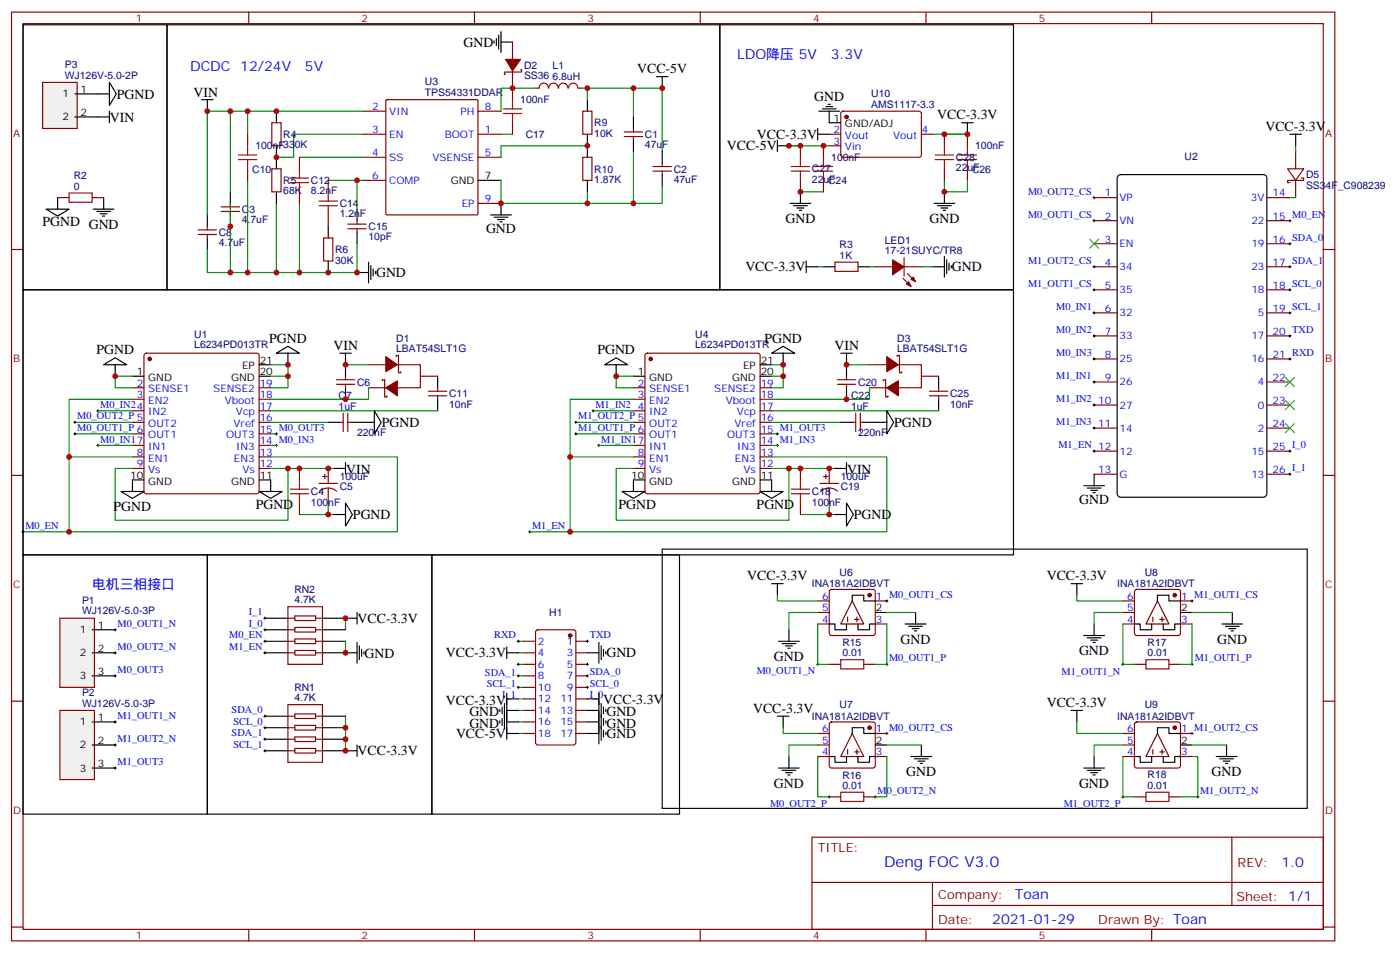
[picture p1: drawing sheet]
<svg xmlns="http://www.w3.org/2000/svg" width="429mm" height="292mm" viewBox="0 0 429 292" stroke-linecap="round" stroke-linejoin="round" font-family="sans-serif">
<g fill="none" stroke="#a10000" stroke-width=".35">
<path d="M21.2 59.1h7v2.8h-7zM242.4 51h5.6M242.4 52.4h5.6M245.2 48.2v2.8M245.2 52.4v2.8M249.4 51h5.7M249.4 52.4h5.7M252.2 48.2v2.8M252.2 52.4v2.8M286.5 47.4h5.6M286.5 48.9h5.6M289.3 44.6v2.8"/>
<path d="M289.3 48.9v2.8M293.5 47.4h5.7M293.5 48.9h5.7M296.3 44.6v2.8M296.3 48.9v2.8M351 202h7.1v2.8h-7.1zM257.5 242.5h7.1v2.9h-7.1zM351 242.5h7.1v2.9h-7.1z"/>
</g>
<g fill="none" stroke="#870000" stroke-width=".35">
<path d="M3.5 3.7h405.4v284.3h-405.4zM7.1 7.2h398.2v277.3h-398.2zM76.2 3.7v3.5M145.3 3.7v3.5M214.5 3.7v3.5M283.6 3.7v3.5M352.8 3.7v3.5M257.8 34.2l.4-.2 23.6 .1 .4 .6v13l-.7 .5-23.5-.1-.5-.7v-12.7zM245.2 44.6v3.6M245.2 55.2v3.5M252.2 44.6v3.6M252.2 55.2v3.5"/>
<path d="M254 41.1h3.5M254 44.6h3.5M282.2 41.1h3.6M289.3 41.1v3.5M289.3 51.7v3.5M296.3 41.1v3.5M296.3 51.7v3.5M394.4 51.7h4.9l-2.4 3.5zM396.9 46.4v5.3M396.9 55.2v5.3M398.6 54.5h.7v.7h-4.9v.7h.7M3.5 76.4h3.6"/>
<path d="M17.6 60.5h3.6M28.2 60.5h3.5M335.1 60.5h7.1M335.1 67.6h7.1M335.1 74.6h7.1M388.1 60.5h7M388.1 67.6h7M388.1 74.6h7M405.3 76.4h3.6M255.8 80.3h7v2.8h-7zM335.1 81.7h7.1M335.1 88.7h7.1"/>
<path d="M335.1 95.8h7.1M388.1 81.7h7M388.1 88.7h7M388.1 95.8h7M335.1 102.8h7.1M335.1 109.9h7.1M335.1 116.9h7.1M388.1 102.8h7M388.1 109.9h7M388.1 116.9h7M335.1 124h7.1M335.1 131.1h7.1"/>
<path d="M335.1 138.1h7.1M388.1 124h7M388.1 131.1h7M388.1 138.1h7M3.5 145.5h3.6M335.1 145.2h7.1M388.1 145.2h7M405.3 145.5h3.6M88.2 185.7h10.6v17.7h-10.6zM88.2 199.8h2.1M88.2 189.3h2.1M88.2 196.3h2.1"/>
<path d="M88.2 192.8h2.1M90.3 188.6h6.4v1.4h-6.4zM90.3 192.1h6.4v1.4h-6.4zM90.3 195.6h6.4v1.4h-6.4zM90.3 199.1h6.4v1.5h-6.4zM96.7 199.8h2.1M96.7 189.3h2.1M96.7 196.3h2.1M96.7 192.8h2.1M160.5 199.8h3.5M160.5 196.3h3.5M164.3 193l.4-.2h11l.6 .4 .1 34.2-.5 .6-11.2 .1-.6-.5-.1-34.1z"/>
<path d="M176.4 199.8h3.5M176.4 196.3h3.5M3.5 214.7h3.6M88.2 215.7h10.6v17.7h-10.6zM88.2 219.3h2.1M90.3 218.5h6.4v1.5h-6.4zM96.7 219.3h2.1M160.5 203.4h3.5M160.5 206.9h3.5M160.5 210.4h3.5M160.5 214h3.5M160.5 217.5h3.5"/>
<path d="M176.4 203.4h3.5M176.4 206.9h3.5M176.4 210.4h3.5M176.4 214h3.5M176.4 217.5h3.5M347.5 203.4h3.5M358.1 203.4h3.5M405.3 214.7h3.6M88.2 229.8h2.1M88.2 226.3h2.1M88.2 222.8h2.1M90.3 222.1h6.4v1.4h-6.4z"/>
<path d="M90.3 225.6h6.4v1.4h-6.4zM90.3 229.1h6.4v1.4h-6.4zM96.7 229.8h2.1M96.7 226.3h2.1M96.7 222.8h2.1M160.5 221h3.5M160.5 224.5h3.5M176.4 221h3.5M176.4 224.5h3.5M248.7 256.3h156.6v28.2h-156.6zM254 243.9h3.5M264.6 243.9h3.5"/>
<path d="M347.5 243.9h3.5M358.1 243.9h3.5M377.3 256.3v20.9M248.7 270.1h156.5M285.6 277.2h119.6M285.6 270.1v14.2M3.5 283.8h3.6M76.2 284.5v3.5M145.3 284.5v3.5M214.5 284.5v3.5M283.6 284.5v3.5M352.8 284.5v3.5"/>
<path d="M405.3 283.8h3.6"/>
</g>
<g fill="none" stroke="#008700" stroke-width=".35">
<path d="M241.7 44.6h12.3M245.2 58.7h7M285.8 41.1h10.5M289.3 55.2v3.5h7v-3.5M396.9 44.6v1.8M395.1 60.5h1.8M250.5 81.7h1.7M266.3 81.7h1.8M282.2 81.7h3.6M105.8 189.3v3.5M105.8 196.3v3.5M158.7 199.8h1.8"/>
<path d="M158.7 196.3h1.8M105.8 219.3v10.5M158.7 217.5h1.8M158.7 214h1.8M158.7 210.4h1.8M158.7 206.9h1.8M158.7 203.4h1.8M158.7 224.5h1.8M158.7 221h1.8"/>
</g>
<g fill="none" stroke="#000" stroke-width=".31">
<path d="M394.8 67.6h.7M394.8 74.6h.7M395.1 67.2v.7M395.1 74.3v.7M334.8 95.8h.7M335.1 95.4v.7M394.8 95.8h.7M394.8 81.7h.7M394.8 88.7h.7M395.1 81.3v.7M395.1 88.4v.7M395.1 95.4v.7"/>
<path d="M334.8 102.8h.7M334.8 109.9h.7M334.8 116.9h.7M335.1 102.5v.7M335.1 109.5v.7M335.1 116.6v.7M394.8 102.8h.7M394.8 109.9h.7M395.1 102.5v.7M395.1 109.5v.7M334.8 124h.7M334.8 131.1h.7"/>
<path d="M334.8 138.1h.7M335.1 123.6v.8M335.1 130.7v.7M335.1 137.8v.7M394.8 138.1h.7M395.1 137.8v.7M394.8 145.2h.7M395.1 144.8v.7M34.9 192.8h.7M34.9 199.8h.7M35.3 192.4v.7M35.3 199.5v.7"/>
<path d="M80.8 192.8h.7M80.8 199.8h.7M80.8 189.3h.7M80.8 196.3h.7M81.1 188.9v.7M81.1 192.4v.7M81.1 196v.7M81.1 199.5v.7M158.4 196.3h.7M158.7 196v.7M179.6 196.3h.7M179.9 196v.7"/>
<path d="M364.8 184h.7M365.1 183.6v.7M34.9 206.9h.7M35.3 206.6v.7M80.8 219.3h.7M81.1 218.9v.7M158.4 203.4h.7M158.4 206.9h.7M158.4 210.4h.7M158.7 203v.7M158.7 206.6v.7M158.7 210.1v.7"/>
<path d="M179.6 203.4h.7M179.6 206.9h.7M179.6 210.4h.7M179.9 203v.7M179.9 206.6v.7M179.9 210.1v.7M250.1 203.4h.7M250.5 203v.7M271.3 203.4h.7M271.6 203v.7M343.6 203.4h.7M344 203v.7"/>
<path d="M364.8 203.4h.7M365.1 203v.7M34.9 228.1h.7M34.9 221h.7M34.9 235.1h.7M35.3 220.7v.7M35.3 227.7v.7M35.3 234.8v.7M80.8 229.8h.7M81.1 229.5v.7M271.3 224.5h.7M271.6 224.2v.7"/>
<path d="M364.8 224.5h.7M365.1 224.2v.7M253.6 243.9h.8M254 243.6v.7M267.8 243.9h.7M268.1 243.6v.7M343.6 243.9h.7M344 243.6v.7M366.5 243.9h.7M366.9 243.6v.7"/>
</g>
<g fill="none" stroke="#000" stroke-width=".35">
<path d="M30 35.8h3.5M30 28.8h3.5M33.5 25.2l2.1 3.6-2.1 3.5zM33.5 34v3.6M250.5 39.3v3.6M250.8 34h6.4M251.9 33.3h4.2M252.9 32.6h2.2M253.6 31.9h.8M254 34v3.6h3.5M294.6 37.6h3.5M296.3 37.6v3.5"/>
<path d="M238.1 44.6h3.6M238.1 42.9v3.5M245.2 58.7v3.6M250.5 41.1h3.5M289.3 58.7v3.6M342.4 53.9l.9-.5h43.7l.6 .3 .4 .5 .1 97-.3 .6-.5 .4h-44l-.7-.2-.4-.5v-97zM395.1 41.1h3.5M396.9 41.1v3.5M14.1 64h7.1l-3.6 2.1zM17.6 60.5v3.5M28.6 64h6.3M29.6 64.7h4.3"/>
<path d="M30.7 65.4h2.1M31.4 66.1h.7M31.7 60.5v3.5M242 62.3h6.4M243.1 63h4.2M244.1 63.7h2.1M244.8 64.4h.7M286.1 62.3h6.4M287.2 63h4.2M288.2 63.7h2.1M288.9 64.4h.7M289.3 78.5v6.3"/>
<path d="M290 79.6v4.2M252.2 81.7h3.6M262.8 81.7h3.5M285.8 81.7h3.5M290.7 80.6v2.1M291.4 81.3v.7M332 148.7h6.3M333 149.4h4.3M334.1 150.1h2.1M334.8 150.8h.7M335.1 145.2v3.5M81.1 189.3h7.1"/>
<path d="M81.1 192.8h7.1M81.1 196.3h7.1M81.1 199.8h7.1M98.8 189.3h10.6M98.8 192.8h7M98.8 196.3h7M98.8 199.8h10.6M109.4 187.5v3.5M109.4 196.7v6.3M110.1 197.7v4.3M110.8 198.8v2.1M111.5 199.5v.7"/>
<path d="M155.2 199.8h3.5M155.2 198.1v3.5M179.9 199.8h3.5M183.4 196.7v6.3M184.1 197.7v4.3M184.9 198.8v2.1M185.6 199.5v.7M374.3 191h6.3M375.4 191.7h4.2M376.4 192.4h2.1M377.1 193.1h.7M377.5 187.5v3.5"/>
<path d="M81.1 219.3h7.1M98.8 219.3h7M153.1 217.1v.7M153.8 216.4v2.1M153.8 220v2.1M154.5 215.4v7.7M155.2 212.2v14.1M155.2 217.5h3.5M155.2 214h3.5M179.9 217.5h3.5M179.9 214h3.5M183.4 212.2v15.5"/>
<path d="M184.1 215.4v11.3M184.9 216.4v2.1M184.9 220v2.1M185.6 217.1v.7M81.1 222.8h7.1M81.1 226.3h7.1M81.1 229.8h7.1M98.8 222.8h7M98.8 226.3h7M98.8 229.8h10.6M109.4 228.1v3.5M153.1 220.7v.7"/>
<path d="M155.2 224.5h3.5M155.2 221h3.5M179.9 224.5h3.5M179.9 221h3.5M184.9 223.5v2.1M185.6 220.7v.7M185.6 224.2v.7M279 231.6h6.4M280.1 232.3h4.2M281.2 233h2.1M281.9 233.7h.7M282.2 228.1v3.5"/>
<path d="M372.5 231.6h6.4M373.6 232.3h4.2M374.6 233h2.2M375.4 233.7h.7M375.7 228.1v3.5"/>
</g>
<g fill="#870000" stroke="#870000" stroke-width=".35">
<circle cx="259.3" cy="35.8" r=".53"/>
<circle cx="174.6" cy="194.6" r=".53"/>
</g>
<path d="M18.3 189.3h10.6v21.1h-10.6z" fill="#f0f0f0" stroke="#870000" stroke-width=".35"/>
<path d="M28.2 192.8h7.1M28.2 199.8h7.1M28.2 206.9h7.1" fill="none" stroke="#000" stroke-width=".35"/>
<path d="M18.3 217.5h10.6v21.2h-10.6z" fill="#f0f0f0" stroke="#870000" stroke-width=".35"/>
<path d="M28.2 221h7.1M28.2 228.1h7.1M28.2 235.1h7.1" fill="none" stroke="#000" stroke-width=".35"/>
<path d="M13.1 25.2h10.5v14.1h-10.5z" fill="#f0f0f0" stroke="#870000" stroke-width=".35"/>
<g fill="none" stroke="#000" stroke-width=".35">
<path d="M7.1 7.6h44.1v81.1h-44.1zM51.2 7.6h169.3v81.1h-169.3zM151.3 12.5v.7M152 11.8v2.1M152.8 10.8v4.2M153.5 12.9h3.5M153.5 9.7v6.4M220.5 7.6h89.9v81.1h-89.9zM22.9 28.8h7.1M22.9 35.8h7.1M61.7 30.5h3.6M63.5 30.5v3.5"/>
<path d="M84.7 34v3.6M179.9 30.5v3.5M194 35.8v3.5M201.1 23.5h3.5M202.8 23.5v3.5M70.6 58.7v3.6M84.7 44.6v7.1M84.7 58.7v3.6M146.4 55.2h7.1M179.9 41.1v7.1M179.9 55.2v3.5M194 42.9v3.5"/>
<path d="M202.8 46.4v3.5M202.8 53.4v3.6M63.5 65.8v3.5M63.5 72.8v3.6M70.6 65.8v3.5M100.5 69.3v3.5M100.5 79.9v3.5M109.4 64v3.6M109.4 71.1v3.5M150.3 65.8h6.3M151.3 66.5h4.3M152.4 67.2h2.1"/>
<path d="M153.1 67.9h.7M153.5 62.3v3.5M246.9 79.9v3.5M7.1 88.7h303.3v81.2h-303.3zM109.4 83.4h3.5M112.9 80.3v6.3M113.6 81.3v4.2M114.3 82.4v2.1M115 83.1v.7M246.9 81.7h3.6M31.7 111.7l3.6-2.2 3.5 2.2zM35.3 111.7v3.5"/>
<path d="M40.6 115.2h3.5M79.4 115.2h3.5M79.4 111.7h3.5M84.7 108.1l3.5-2.1 3.5 2.1zM88.2 108.1v3.6M104.1 108.1h3.5M105.8 108.1v7.1M105.8 118.7v3.5M134.1 115.2v3.5M185.2 111.7l3.5-2.2 3.6 2.2zM188.7 111.7v3.5M194 115.2h3.6"/>
<path d="M232.8 115.2h3.6M232.8 111.7h3.6M236.4 108.1l3.5-2.1 3.5 2.1zM239.9 108.1v3.6M257.5 108.1h3.6M259.3 108.1v7.1M259.3 118.7v3.5M287.5 115.2v3.5M100.5 129.3h3.6M107.6 129.3h7.1M114.7 125.8l2.1 3.5-2.1 3.5zM134.1 122.2v3.6"/>
<path d="M257.5 129.3h3.6M264.6 129.3h7M271.6 125.8l2.2 3.5-2.2 3.5zM287.5 122.2v3.6M37 150.5h7.1l-3.5 2.1zM44.1 146.9h-3.5v3.6M79.4 150.5h7l-3.5 2.1zM79.4 146.9h3.5v3.6M102.3 143.4h3.5M102.3 157.5h3.5M105.8 154l2.1 3.5-2.1 3.5zM105.8 141.6v3.6"/>
<path d="M190.5 150.5h7.1l-3.6 2.1zM197.6 146.9h-3.6v3.6M232.8 150.5h7.1l-3.5 2.1zM232.8 146.9h3.6v3.6M255.8 143.4h3.5M255.8 157.5h3.5M259.3 154l2.1 3.5-2.1 3.5zM259.3 141.6v3.6M7.1 169.9h56.4v79.3h-56.4zM63.5 169.9h68.8v79.3h-68.8zM132.3 169.9h75.8v79.3h-75.8zM202.8 168.1h197.6v79.4h-197.6z"/>
<path d="M236.4 178.7h3.5M238.1 178.7v3.5M328.1 178.7h3.5M329.8 178.7v3.5M238.5 196.3h6.3M239.5 197h4.3M240.6 197.7h2.1M241.3 198.4h.7M241.7 192.8v3.5M254 191h1.8v1.8h3.5v-1.8M261.1 184v-1.8h3.5v1.8h3.5M262.8 191v1.8h3.5v-1.8h1.8"/>
<path d="M268.1 187.5h3.5M277.3 191h6.3M278.3 191.7h4.3M279.4 192.4h2.1M280.1 193.1h.7M280.5 187.5v3.5M332 194.6h6.3M333 195.3h4.3M334.1 196h2.1M334.8 196.7h.7M335.1 191v3.6M347.5 191h1.7v1.8h3.6v-1.8"/>
<path d="M354.5 184v-1.8h3.6v1.8h3.5M356.3 191v1.8h3.5v-1.8h1.8M361.6 187.5h3.5M238.1 219.3h3.6M239.9 219.3v3.5M328.1 217.5h3.5M329.8 217.5v3.5M238.5 235.1h6.3M239.5 235.8h4.3M240.6 236.5h2.1M241.3 237.2h.7M241.7 231.6v3.5"/>
<path d="M254 231.6h1.8v1.8h3.5v-1.8M261.1 224.5v-1.7h3.5v1.7h3.5M262.8 231.6v1.8h3.5v-1.8h1.8M268.1 228.1h3.5M332 235.1h6.3M333 235.8h4.3M334.1 236.5h2.1M334.8 237.2h.7M335.1 231.6v3.5M347.5 231.6h1.7v1.8h3.6v-1.8M354.5 224.5v-1.7h3.6v1.7h3.5M356.3 231.6v1.8h3.5v-1.8h1.8"/>
<path d="M361.6 228.1h3.5"/>
</g>
<g fill="none" stroke="#870000" stroke-width=".35">
<path d="M157 12.9v5.3M83.3 37.6h2.8v7h-2.8zM111.1 34h7.1M118.2 30.7l.3-.2h27.5l.4 .2v34.7l-.2 .3-27.7 .1-.3-.2zM146.4 34h7.1M157 21.7v8.8M157 37.6v3.5M159.5 21.3h.3v.7h-5.3v.8h.4M164 27h1.1M165.1 27a1.41 1.41 0 0 1 1.4-1.6 1.41 1.41 0 0 1 1.5 1.6M168.1 27a1.41 1.41 0 0 1 1.4-1.6 1.41 1.41 0 0 1 1.4 1.6M171.1 27a1.41 1.41 0 0 1 1.4-1.6 1.41 1.41 0 0 1 1.4 1.6"/>
<path d="M174.2 27a1.41 1.41 0 0 1 1.4-1.5 1.41 1.41 0 0 1 1.4 1.5M177.1 27h1.1M178.5 34h2.8v7.1h-2.8zM194 39.3v1.1M75.8 41.1v3.5M75.8 51.7v3.5M83.3 51.7h2.8v7h-2.8zM91.7 48.2v3.5M91.7 58.7v3.6M100.5 55.2v3.5M111.1 41.1h7.1M111.1 48.2h7.1"/>
<path d="M111.1 55.2h7.1M146.4 41.1h7.1M146.4 48.2h7.1M178.5 48.2h2.8v7h-2.8zM191.2 41.8h5.6M191.2 40.4h5.6M194 41.8v1.1M200 52.4h5.7M200 51h5.7M202.8 49.9v1.1M202.8 52.4v1M60.7 71.8h5.6"/>
<path d="M60.7 70.4h5.6M63.5 69.3v1.1M63.5 71.8v1M67.7 64.7h5.7M67.7 63.3h5.7M70.6 62.3v1M70.6 64.7v1.1M99.1 72.8h2.9v7.1h-2.9zM100.5 65.8v3.5M106.5 70h5.7M106.5 68.6h5.7M109.4 67.6v1"/>
<path d="M109.4 70v1.1M146.4 62.3h7.1M276.9 78.8v5.7M268.1 81.7h5.3M276.6 85.2l2.4 2.5M276.9 81.7h5.3M278 83.8l2.5 2.5M40.6 118.7h3.5M44.3 108.3l.5-.2h33.9l.5 .2 .2 .5v41.7l-.3 .5-.4 .2h-33.9l-.5-.3-.2-.4v-41.7zM79.4 118.7h3.5M103 116.2h5.7M103 117.7h5.7"/>
<path d="M105.8 115.2v1M105.8 117.7v1M112.9 118.7h5.3M112.9 111.7h5.3M117.1 116.6v-.4h.7v5.3h.7v-.3M121.4 109.2v-.4h.7v5.3h.7v-.3M121.7 111.7h7.1v7h-7.1M128.8 115.2h5.3M131.2 119.8h5.7M134.1 118.7v1.1M194 118.7h3.6M197.8 108.3l.5-.2h33.8l.5 .2 .2 .5v41.7l-.2 .5-.5 .2h-33.8l-.5-.3-.2-.4v-41.7z"/>
<path d="M232.8 118.7h3.6M256.5 116.2h5.6M256.5 117.7h5.6M259.3 115.2v1M259.3 117.7v1M266.3 118.7h5.3M266.3 111.7h5.3M270.6 116.6v-.4h.7v5.3h.7v-.3M274.8 109.2v-.4h.7v5.3h.7v-.3M275.2 111.7h7v7h-7M282.2 115.2h5.3M284.7 119.8h5.6"/>
<path d="M287.5 118.7v1.1M40.6 122.2h3.5M40.6 125.8h3.5M40.6 129.3h3.5M40.6 132.8h3.5M40.6 136.3h3.5M40.6 139.9h3.5M79.4 122.2h3.5M79.4 125.8h3.5M79.4 129.3h3.5M79.4 132.8h3.5M79.4 136.3h3.5"/>
<path d="M79.4 139.9h3.5M104.1 129.3h1M105.1 126.5v5.6M106.5 129.3h1.1M106.5 126.5v5.6M131.2 121.2h5.7M134.1 121.2v1M194 122.2h3.6M194 125.8h3.6M194 129.3h3.6M194 132.8h3.6M194 136.3h3.6"/>
<path d="M194 139.9h3.6M232.8 122.2h3.6M232.8 125.8h3.6M232.8 129.3h3.6M232.8 132.8h3.6M232.8 136.3h3.6M232.8 139.9h3.6M261.1 129.3h1M262.1 126.5v5.6M263.5 129.3h1.1M263.5 126.5v5.6M284.7 121.2h5.6"/>
<path d="M287.5 121.2v1M40.6 143.4h3.5M79.4 143.4h3.5M91.7 143.4v3.5M91.7 154v3.5M97.7 148h5.7M98.8 145.9h1.4M99.5 145.2v1.4M100.5 143.4v4.6M100.5 149.4v4.6M103.1 150.4a3.8 3.8 0 0 0-5.3 .1M194 143.4h3.6"/>
<path d="M232.8 143.4h3.6M245.2 143.4v3.5M245.2 154v3.5M251.2 148h5.6M252.2 145.9h1.4M252.9 145.2v1.4M254 143.4v4.6M254 149.4v4.6M256.5 150.4a3.8 3.8 0 0 0-5.2 .1M250.5 184h3.5M250.5 191h3.5M250.5 187.5h3.5"/>
<path d="M254.2 180.7l.5-.3h12.7l.5 .3 .2 .5v12.7l-.2 .5-.5 .2h-12.7l-.5-.3-.2-.4v-12.7zM268.1 184h3.5M268.1 191h3.5M344 184h3.5M344 191h3.5M344 187.5h3.5M347.7 180.7l.5-.3h12.7l.5 .3 .2 .5v12.7l-.2 .5-.5 .2h-12.7l-.5-.3-.2-.4v-12.7zM361.6 184h3.5M361.6 191h3.5M254 203.4h3.5M264.6 203.4h3.5M250.5 224.5h3.5"/>
<path d="M250.5 231.6h3.5M250.5 228.1h3.5M254.2 221.2l.5-.2h12.7l.5 .2 .2 .5v12.7l-.2 .5-.5 .2h-12.7l-.5-.2-.2-.5v-12.7zM268.1 224.5h3.5M268.1 231.6h3.5M344 224.5h3.5M344 231.6h3.5M344 228.1h3.5M347.7 221.2l.5-.2h12.7l.5 .2 .2 .5v12.7l-.2 .5-.5 .2h-12.7l-.5-.2-.2-.5v-12.7zM361.6 224.5h3.5M361.6 231.6h3.5"/>
</g>
<g fill="#870000" stroke="#870000" stroke-width=".35">
<path d="M154.9 18.2h4.6l-2.5 3.5z"/>
<path d="M279 85.5l.8-.7 .7 1.5z"/>
<path d="M277.6 87l.7-.7 .7 1.4z"/>
<path d="M273.4 79.6l3.5 2.1-3.5 2.4z"/>
<path d="M118.2 109.2l3.5 2.5-3.5 2.1z"/>
<path d="M118.2 118.7l3.5-2.1v4.6z"/>
<path d="M271.6 109.2l3.6 2.5-3.6 2.1z"/>
<path d="M271.6 118.7l3.6-2.1v4.6z"/>
<circle cx="45.9" cy="109.9" r=".53"/>
<circle cx="199.3" cy="109.9" r=".53"/>
<circle cx="266.3" cy="182.2" r=".53"/>
<circle cx="266.3" cy="222.8" r=".53"/>
<circle cx="359.8" cy="182.2" r=".53"/>
<circle cx="359.8" cy="222.8" r=".53"/>
</g>
<g fill="none" stroke="#008700" stroke-width=".35">
<path d="M70.6 34h-7.1v31.8M70.6 34v24.7M70.6 34h40.5M75.8 34v7.1M164 27h-10.5v7M178.2 27h1.7v3.5M179.9 27h14.1v8.8M194 27h8.8v19.4M75.8 55.2v28.2M91.7 48.2h19.4M100.5 55.2h10.6M109.4 55.2v8.8"/>
<path d="M111.1 41.1h-21.1v7.1h-5.3M153.5 55.2v7.1h49.3v-5.3M153.5 41.1h3.5M179.9 44.6h-26.4v3.6M179.9 58.7v3.6M194 46.4v15.9M63.5 76.4v7h28.2M70.6 62.3v21.1M84.7 62.3v21.1M91.7 62.3v21.1h17.7v-8.8M40.6 115.2h-5.3v3.5h5.3M82.9 115.2h5.3v3.5h-5.3"/>
<path d="M82.9 111.7h5.3v3.5M105.8 111.7h7.1M112.9 118.7v3.5h-30M194 115.2h-5.3v3.5h5.3M236.4 115.2h3.5v3.5h-3.5M236.4 111.7h3.5v3.5M259.3 111.7h7M266.3 118.7v3.5h-29.9M21.2 139.9h19.4M22.9 132.8h17.7M22.9 129.3h17.7M30 125.8h10.6"/>
<path d="M30 136.3h10.6M40.6 122.2h-19.4v40.6h-14.1M82.9 139.9h38.8v22.9h-100.5M82.9 132.8h1.8M82.9 129.3h17.6M82.9 125.8h51.2M82.9 136.3h1.8M174.6 139.9h19.4M176.4 132.8h17.6M176.4 129.3h17.6M181.7 125.8h12.3M183.4 136.3h10.6"/>
<path d="M194 122.2h-19.4v40.6M236.4 139.9h35.2v22.9h-97M236.4 132.8h1.7M236.4 129.3h21.1M236.4 125.8h51.1M236.4 136.3h1.7M40.6 143.4h-5.3v15.9h52.9v-15.9M82.9 143.4h19.4M100.5 154v3.5h-8.8M100.5 157.5h1.8M194 143.4h-5.3v15.9h53v-15.9M236.4 143.4h19.4"/>
<path d="M254 154v3.5h-8.8M254 157.5h1.8M162.3 162.8h12.3M238.1 182.2v1.8h12.4M250.5 191v12.4h3.5M250.5 187.5h-8.8v5.3M271.6 187.5h8.9M271.6 191v12.4h-3.5M329.8 182.2v1.8h14.2M344 191v12.4h3.5M344 187.5h-8.9v3.5M365.1 191v12.4h-3.5"/>
<path d="M365.1 187.5h12.4M239.9 222.8v1.7h10.6M250.5 231.6v12.3h3.5M250.5 228.1h-8.8v3.5M271.6 231.6v12.3h-3.5M271.6 228.1h10.6M329.8 221v3.5h14.2M344 231.6v12.3h3.5M344 228.1h-8.9v3.5M365.1 231.6h1.8v12.3h-5.3M365.1 228.1h10.6"/>
</g>
<g fill="none" stroke="#a10000" stroke-width=".35">
<path d="M154.2 33.3h5.6M154.2 34.7h5.6M157 30.5v2.8M157 34.7v2.9M73 47.4h5.7M73 48.9h5.7M75.8 44.6v2.8M75.8 48.9v2.8M88.9 55.9h5.6M88.9 54.5h5.6M91.7 51.7v2.8M91.7 55.9v2.8"/>
<path d="M100.5 58.7v2.9M97.7 63h5.7M97.7 61.6h5.7M100.5 63v2.8M88.9 151.2h5.6M88.9 149.8h5.6M91.7 146.9v2.9M91.7 151.2v2.8M242.4 151.2h5.6M242.4 149.8h5.6M245.2 146.9v2.9M245.2 151.2v2.8"/>
<path d="M257.5 202h7.1v2.8h-7.1z"/>
</g>
<g fill="none" stroke="#000" stroke-width=".31">
<path d="M334.8 67.6h.7M334.8 60.5h.7M335.1 60.1v.8M335.1 67.2v.7M334.8 88.7h.7M334.8 81.7h.7M335.1 81.3v.7M335.1 88.4v.7M22.6 132.8h.7M22.6 129.3h.7M22.9 128.9v.7M22.9 132.5v.7"/>
<path d="M29.6 136.3h.7M29.6 125.8h.7M30 125.4v.7M30 136v.7M84.3 136.3h.7M84.3 132.8h.7M84.7 132.5v.7M84.7 136v.7M176 132.8h.7M176 129.3h.7M176.4 128.9v.7M176.4 132.5v.7"/>
<path d="M181.3 125.8h.7M181.7 125.4v.7M183.1 136.3h.7M183.4 136v.7M237.8 136.3h.7M237.8 132.8h.7M238.1 132.5v.7M238.1 136v.7M6.7 162.8h.7M7.1 162.5v.7M161.9 162.8h.7M162.3 162.5v.7"/>
<path d="M271.3 184h.7M271.6 183.6v.7M80.8 226.3h.7M80.8 222.8h.7M81.1 222.4v.7M81.1 226v.7"/>
</g>
<g fill="none" stroke="#600" stroke-width=".35">
<path d="M259.6 188.9v1.4M261.1 184l3.5 7h-7.1zM261.8 189.6h1.4M262.5 188.9v1.4M353.1 188.9v1.4M354.5 184l3.6 7h-7.1zM355.2 189.6h1.5M356 188.9v1.4M259.6 229.5v1.4M261.1 224.5l3.5 7.1h-7.1zM261.8 230.2h1.4M262.5 229.5v1.4"/>
<path d="M353.1 229.5v1.4M354.5 224.5l3.6 7.1h-7.1zM355.2 230.2h1.5M356 229.5v1.4"/>
</g>
<path d="M333.7 73.2l2.8 2.8M336.5 73.2l-2.8 2.8M393.7 115.5l2.8 2.9M396.5 115.5l-2.8 2.9M393.7 122.6l2.8 2.8M393.7 129.6l2.8 2.9M396.5 122.6l-2.8 2.8M396.5 129.6l-2.8 2.9" fill="none" stroke="#3c3" stroke-width=".35"/>
<g fill="#c00">
<circle cx="289.3" cy="58.7" r=".88"/>
<circle cx="296.3" cy="41.1" r=".88"/>
<circle cx="245.2" cy="58.7" r=".88"/>
<circle cx="252.2" cy="44.6" r=".88"/>
<circle cx="245.2" cy="44.6" r=".88"/>
<circle cx="241.7" cy="44.6" r=".88"/>
<circle cx="289.3" cy="41.1" r=".88"/>
<circle cx="105.8" cy="189.3" r=".88"/>
<circle cx="105.8" cy="229.8" r=".88"/>
<circle cx="105.8" cy="226.3" r=".88"/>
<circle cx="105.8" cy="222.8" r=".88"/>
<circle cx="84.7" cy="83.4" r=".88"/>
<circle cx="75.8" cy="83.4" r=".88"/>
<circle cx="194" cy="62.3" r=".88"/>
<circle cx="179.9" cy="62.3" r=".88"/>
<circle cx="153.5" cy="62.3" r=".88"/>
<circle cx="70.6" cy="34" r=".88"/>
<circle cx="75.8" cy="34" r=".88"/>
<circle cx="100.5" cy="83.4" r=".88"/>
<circle cx="109.4" cy="83.4" r=".88"/>
<circle cx="157" cy="27" r=".88"/>
<circle cx="109.4" cy="55.2" r=".88"/>
<circle cx="88.2" cy="115.2" r=".88"/>
<circle cx="239.9" cy="115.2" r=".88"/>
<circle cx="105.8" cy="111.7" r=".88"/>
<circle cx="105.8" cy="122.2" r=".88"/>
<circle cx="21.2" cy="162.8" r=".88"/>
<circle cx="21.2" cy="139.9" r=".88"/>
<circle cx="100.5" cy="143.4" r=".88"/>
<circle cx="100.5" cy="157.5" r=".88"/>
<circle cx="88.2" cy="143.4" r=".88"/>
<circle cx="259.3" cy="122.2" r=".88"/>
<circle cx="259.3" cy="111.7" r=".88"/>
<circle cx="241.7" cy="143.4" r=".88"/>
<circle cx="254" cy="143.4" r=".88"/>
<circle cx="254" cy="157.5" r=".88"/>
<circle cx="174.6" cy="162.8" r=".88"/>
<circle cx="174.6" cy="139.9" r=".88"/>
<circle cx="188.7" cy="115.2" r=".88"/>
<circle cx="239.9" cy="111.7" r=".88"/>
<circle cx="88.2" cy="111.7" r=".88"/>
<circle cx="35.3" cy="115.2" r=".88"/>
<circle cx="91.7" cy="143.4" r=".88"/>
<circle cx="245.2" cy="143.4" r=".88"/>
<circle cx="179.9" cy="44.6" r=".88"/>
<circle cx="179.9" cy="27" r=".88"/>
<circle cx="194" cy="27" r=".88"/>
<circle cx="202.8" cy="27" r=".88"/>
<circle cx="84.7" cy="48.2" r=".88"/>
<circle cx="84.7" cy="34" r=".88"/>
<circle cx="91.7" cy="83.4" r=".88"/>
<circle cx="70.6" cy="83.4" r=".88"/>
<circle cx="70.6" cy="69.3" r=".88"/>
<circle cx="63.5" cy="34" r=".88"/>
<circle cx="105.8" cy="199.8" r=".88"/>
</g>
<text font-size="4.6" fill="#00f" x="270.8" y="265.3">Deng FOC V3.0</text>
<g font-size="4.2">
<text x="142" y="14.3">GND</text>
<text x="195.2" y="22.3">VCC-5V</text>
<text x="59.3" y="29.8">VIN</text>
<text x="35.8" y="30.2">PGND</text>
<text x="249.4" y="30.8">GND</text>
<text x="33.7" y="37.2">VIN</text>
<text x="287.1" y="36.5">VCC-3.3V</text>
<text x="387.6" y="40">VCC-3.3V</text>
<text x="222.7" y="46">VCC-5V</text>
<text x="231.8" y="42.5">VCC-3.3V</text>
<text x="13.1" y="69.3">PGND GND</text>
<text x="148.9" y="71.4">GND</text>
<text x="240.6" y="68.3">GND</text>
<text x="284.7" y="68.3">GND</text>
<text x="228.3" y="83.1">VCC-3.3V</text>
<text x="291.6" y="83.1">GND</text>
<text x="115.2" y="84.9">GND</text>
<text x="82.4" y="104.9">PGND</text>
<text x="102.2" y="107.1">VIN</text>
<text x="234.1" y="104.9">PGND</text>
<text x="255.6" y="107.1">VIN</text>
<text x="29.5" y="108.4">PGND</text>
<text x="183" y="108.4">PGND</text>
<text x="116.9" y="130.7">PGND</text>
<text x="273.9" y="130.7">PGND</text>
<text x="106" y="145.2">VIN</text>
<text x="259.5" y="145.2">VIN</text>
<text x="78.3" y="155.8">PGND</text>
<text x="189.4" y="155.8">PGND</text>
<text x="231.8" y="155.8">PGND</text>
<text x="330.6" y="154.3">GND</text>
<text x="34.8" y="156.5">PGND</text>
<text x="108.1" y="158.9">PGND</text>
<text x="261.6" y="158.9">PGND</text>
<text x="228.9" y="177.6">VCC-3.3V</text>
<text x="320.6" y="177.6">VCC-3.3V</text>
<text x="109.5" y="190.7">VCC-3.3V</text>
<text x="275.8" y="197.1">GND</text>
<text x="372.8" y="197.1">GND</text>
<text x="111.7" y="201.3">GND</text>
<text x="136.6" y="201.3">VCC-3.3V</text>
<text x="185.7" y="201.2">GND</text>
<text x="237" y="202.4">GND</text>
<text x="330.5" y="200.6">GND</text>
<text x="136.6" y="215.7">VCC-3.3V</text>
<text x="184.8" y="215.4">VCC-3.3V</text>
<text x="143.8" y="219.2">GND</text>
<text x="185.7" y="219.2">GND</text>
<text x="230.7" y="218.2">VCC-3.3V</text>
<text x="320.6" y="216.4">VCC-3.3V</text>
<text x="139.7" y="225.9">VCC-5V</text>
<text x="143.8" y="222.8">GND</text>
<text x="185.7" y="225.9">GND</text>
<text x="185.7" y="222.8">GND</text>
<text x="109.5" y="231.2">VCC-3.3V</text>
<text x="277.6" y="237.7">GND</text>
<text x="371.1" y="237.7">GND</text>
<text x="237" y="241.2">GND</text>
<text x="330.5" y="241.2">GND</text>
</g>
<g font-size="4.2" fill="#00f">
<text x="58.2" y="21.7">DCDC</text>
<text x="73.6" y="21.7">12/24V</text>
<text x="93.4" y="21.7">5V</text>
<text x="225.8" y="18.2">LDO降压 5V</text>
<text x="254.5" y="18.2">3.3V</text>
<text x="28.2" y="180.4">电机三相接口</text>
<text x="392.5" y="265.6">1.0</text>
<text x="310.9" y="275.1">Toan</text>
<text x="304" y="282.9">2021-01-29</text>
</g>
<g font-size="3.9" fill="#800">
<text x="250.5" y="260.9">TITLE:</text>
<text x="379.1" y="265.6">REV:</text>
<text x="287.4" y="275.1">Company:</text>
<text x="378.7" y="275.7">Sheet: 1/1</text>
<text x="287.4" y="282.8">Date:</text>
<text x="336.4" y="282.8">Drawn By: Toan</text>
</g>
<g font-size="3.2" fill="#800">
<text x="41.6" y="6.7">1</text>
<text x="110.8" y="6.7">2</text>
<text x="179.9" y="6.7">3</text>
<text x="249.1" y="6.7">4</text>
<text x="318.2" y="6.7">5</text>
<text x="4.1" y="41.8">A</text>
<text x="405.9" y="41.8">A</text>
<text x="4.1" y="110.9">B</text>
<text x="405.9" y="110.9">B</text>
<text x="4.1" y="180.1">C</text>
<text x="405.9" y="180.1">C</text>
<text x="4.1" y="249.2">D</text>
<text x="405.9" y="249.2">D</text>
<text x="41.6" y="287.5">1</text>
<text x="110.8" y="287.5">2</text>
<text x="179.9" y="287.5">3</text>
<text x="249.1" y="287.5">4</text>
<text x="318.2" y="287.5">5</text>
</g>
<g font-size="3.2" fill="#000080">
<text x="19.9" y="20.9">P3</text>
<text x="160.5" y="21.1">D2</text>
<text x="169.3" y="21.2">L1</text>
<text x="19.9" y="24">WJ126V-5.0-2P</text>
<text x="130.2" y="29.3">TPS54331DDAR</text>
<text x="130.2" y="26.1">U3</text>
<text x="160.5" y="24.2">SS36</text>
<text x="169.3" y="24.4">6.8uH</text>
<text x="266.9" y="29.8">U10</text>
<text x="159.4" y="31.6">100nF</text>
<text x="266.9" y="33">AMS1117-3.3</text>
<text x="182" y="41.9">10K</text>
<text x="182" y="38.7">R9</text>
<text x="78.2" y="45.7">100nF330K</text>
<text x="86.8" y="42.2">R4</text>
<text x="161" y="42.2">C17</text>
<text x="197.6" y="45.4">47uF</text>
<text x="197.6" y="42.2">C1</text>
<text x="298.7" y="45.7">100nF</text>
<text x="77.3" y="52.8">C10</text>
<text x="182" y="52.8">R10</text>
<text x="206.4" y="52.8">C2</text>
<text x="248.7" y="52.8">C27</text>
<text x="254.6" y="49.3">100nF</text>
<text x="292.8" y="52.4">22uF</text>
<text x="292.8" y="49.3">C28</text>
<text x="297.8" y="52.8">C26</text>
<text x="362.8" y="49.1">U2</text>
<text x="22.6" y="58">0</text>
<text x="22.6" y="54.9">R2</text>
<text x="86.8" y="59.5">68K</text>
<text x="86.8" y="56.3">R5</text>
<text x="95.2" y="59.5">8.2nF</text>
<text x="95.3" y="56.3">C12</text>
<text x="182" y="56">1.87K</text>
<text x="206.4" y="56">47uF</text>
<text x="248.7" y="56">22uF</text>
<text x="253.7" y="56.3">C24</text>
<text x="400" y="57.7">SS34F_C908239</text>
<text x="400" y="54.6">D5</text>
<text x="74.1" y="65.2">C3</text>
<text x="104.1" y="63.4">C14</text>
<text x="74.1" y="68.3">4.7uF</text>
<text x="104.1" y="66.6">1.2nF</text>
<text x="112.9" y="70.5">C15</text>
<text x="67" y="75.4">4.7uF</text>
<text x="67" y="72.2">C8</text>
<text x="102.7" y="77.5">R6</text>
<text x="112.9" y="73.6">10pF</text>
<text x="257.2" y="76">R3</text>
<text x="271" y="77.8">17-21SUYC/TR8</text>
<text x="271" y="74.6">LED1</text>
<text x="102.7" y="80.7">30K</text>
<text x="257.2" y="79.2">1K</text>
<text x="59.5" y="106.6">L6234PD013TR</text>
<text x="59.5" y="103.4">U1</text>
<text x="121.4" y="107.8">LBAT54SLT1G</text>
<text x="121.4" y="104.6">D1</text>
<text x="213" y="106.6">L6234PD013TR</text>
<text x="213" y="103.4">U4</text>
<text x="274.8" y="107.8">LBAT54SLT1G</text>
<text x="274.8" y="104.6">D3</text>
<text x="109.4" y="118.1">C6</text>
<text x="262.8" y="118.1">C20</text>
<text x="103.7" y="125.4">1uF</text>
<text x="103.7" y="122.3">C7</text>
<text x="137.6" y="124.8">10nF</text>
<text x="137.6" y="121.6">C11</text>
<text x="260.7" y="125.4">1uF</text>
<text x="260.7" y="122.3">C22</text>
<text x="291" y="124.8">10nF</text>
<text x="291" y="121.6">C25</text>
<text x="109.4" y="133.6">220nF</text>
<text x="262.8" y="133.6">220nF</text>
<text x="104.1" y="146.9">100uF</text>
<text x="257.5" y="146.9">100uF</text>
<text x="95.2" y="154.8">100nF</text>
<text x="95.2" y="151.6">C4</text>
<text x="104.1" y="150.1">C5</text>
<text x="248.7" y="154.8">100nF</text>
<text x="248.7" y="151.6">C18</text>
<text x="257.5" y="150.1">C19</text>
<text x="248.7" y="179.8">INA181A2IDBVT</text>
<text x="257.2" y="176.3">U6</text>
<text x="342.2" y="179.8">INA181A2IDBVT</text>
<text x="350.7" y="176.3">U8</text>
<text x="25.1" y="184.9">P1</text>
<text x="90.2" y="184.7">4.7K</text>
<text x="90.2" y="181.5">RN2</text>
<text x="25.1" y="188.1">WJ126V-5.0-3P</text>
<text x="168.3" y="188.6">H1</text>
<text x="258" y="197.7">R15</text>
<text x="351.5" y="197.7">R17</text>
<text x="258" y="200.9">0.01</text>
<text x="351.5" y="200.9">0.01</text>
<text x="25.1" y="213.1">P2</text>
<text x="90.2" y="214.7">4.7K</text>
<text x="90.2" y="211.5">RN1</text>
<text x="25.1" y="216.3">WJ126V-5.0-3P</text>
<text x="248.7" y="220.4">INA181A2IDBVT</text>
<text x="257.2" y="216.9">U7</text>
<text x="342.2" y="220.4">INA181A2IDBVT</text>
<text x="350.7" y="216.9">U9</text>
<text x="258" y="238.4">R16</text>
<text x="351.5" y="238.3">R18</text>
<text x="258" y="241.5">0.01</text>
<text x="351.5" y="241.5">0.01</text>
</g>
<g font-size="3.2">
<text x="19.1" y="29.8">1</text>
<text x="24.7" y="28.4">1</text>
<text x="24.7" y="35.5">2</text>
<text x="19.1" y="36.9">2</text>
<text x="255.3" y="37.2">1</text>
<text x="258.8" y="39">GND/ADJ</text>
<text x="138.1" y="56.3">GND</text>
<text x="148.5" y="54.9">7</text>
<text x="74.2" y="113.1">EP</text>
<text x="79.6" y="111.3">21</text>
<text x="227.6" y="113.1">EP</text>
<text x="233" y="111.3">21</text>
<text x="41.9" y="114.8">1</text>
<text x="45.4" y="116.6">GND</text>
<text x="70.8" y="116.6">GND</text>
<text x="79.6" y="114.8">20</text>
<text x="195.4" y="114.8">1</text>
<text x="198.9" y="116.6">GND</text>
<text x="224.2" y="116.6">GND</text>
<text x="233" y="114.8">20</text>
<text x="39.9" y="146.6">10</text>
<text x="45.4" y="148.3">GND</text>
<text x="70.8" y="148.3">GND</text>
<text x="79.6" y="146.6">11</text>
<text x="193.3" y="146.6">10</text>
<text x="198.9" y="148.3">GND</text>
<text x="224.2" y="148.3">GND</text>
<text x="233" y="146.6">11</text>
<text x="268.3" y="187.1">2</text>
<text x="361.8" y="187.1">2</text>
<text x="24.4" y="193.9">1</text>
<text x="30" y="192.4">1</text>
<text x="24.4" y="200.9">2</text>
<text x="30" y="199.5">2</text>
<text x="24.4" y="208">3</text>
<text x="30" y="206.6">3</text>
<text x="30" y="220.7">1</text>
<text x="24.4" y="222.1">1</text>
<text x="30" y="227.7">2</text>
<text x="268.3" y="227.7">2</text>
<text x="361.8" y="227.7">2</text>
<text x="24.4" y="229.1">2</text>
<text x="24.4" y="236.2">3</text>
<text x="30" y="234.8">3</text>
</g>
<g font-size="3.2" fill="#00f">
<text x="114" y="33.7">2</text>
<text x="119.2" y="35.1">VIN</text>
<text x="141" y="35.1">PH</text>
<text x="148.5" y="33.7">8</text>
<text x="114" y="40.7">3</text>
<text x="148.5" y="40.7">1</text>
<text x="255.3" y="40.7">2</text>
<text x="282.4" y="40.7">4</text>
<text x="114" y="47.8">4</text>
<text x="119.2" y="42.2">EN</text>
<text x="136.2" y="42.2">BOOT</text>
<text x="148.5" y="47.8">5</text>
<text x="255.3" y="44.3">3</text>
<text x="258.8" y="42.5">Vout</text>
<text x="258.8" y="46">Vin</text>
<text x="273.6" y="42.5">Vout</text>
<text x="119.2" y="49.2">SS</text>
<text x="132.5" y="49.2">VSENSE</text>
<text x="114" y="54.9">6</text>
<text x="119.2" y="56.3">COMP</text>
<text x="314.9" y="59.6">M0_OUT2_CS</text>
<text x="141.4" y="63.3">EP</text>
<text x="148.5" y="61.9">9</text>
<text x="338.4" y="60.1">1</text>
<text x="342.9" y="61.6">VP</text>
<text x="383.2" y="61.6">3V</text>
<text x="389.8" y="60.1">14</text>
<text x="314.9" y="66.7">M0_OUT1_CS</text>
<text x="338.4" y="67.2">2</text>
<text x="342.9" y="68.6">VN</text>
<text x="383.3" y="68.6">22</text>
<text x="389.8" y="67.2">15 M0_EN</text>
<text x="338.4" y="74.3">3</text>
<text x="342.9" y="75.7">EN</text>
<text x="383.3" y="75.7">19</text>
<text x="389.8" y="74.3">16 SDA_0</text>
<text x="314.9" y="80.8">M1_OUT2_CS</text>
<text x="338.4" y="81.3">4</text>
<text x="342.9" y="82.7">34</text>
<text x="383.3" y="82.7">23</text>
<text x="389.8" y="81.3">17 SDA_1</text>
<text x="314.9" y="87.8">M1_OUT1_CS</text>
<text x="338.4" y="88.4">5</text>
<text x="342.9" y="89.8">35</text>
<text x="383.3" y="89.8">18</text>
<text x="389.8" y="88.4">18 SCL_0</text>
<text x="323.5" y="94.9">M0_IN1</text>
<text x="338.4" y="95.4">6</text>
<text x="389.8" y="95.4">19 SCL_1</text>
<text x="323.5" y="102">M0_IN2</text>
<text x="342.9" y="96.8">32</text>
<text x="385.3" y="96.8">5</text>
<text x="338.4" y="102.5">7</text>
<text x="342.9" y="103.9">33</text>
<text x="383.3" y="103.9">17</text>
<text x="389.8" y="102.5">20 TXD</text>
<text x="323.5" y="109">M0_IN3</text>
<text x="338.4" y="109.5">8</text>
<text x="342.9" y="110.9">25</text>
<text x="383.3" y="110.9">16</text>
<text x="389.8" y="109.5">21 RXD</text>
<text x="41.9" y="118.4">2</text>
<text x="79.6" y="118.4">19</text>
<text x="195.4" y="118.4">2</text>
<text x="233" y="118.4">19</text>
<text x="323.5" y="116.1">M1_IN1</text>
<text x="338.4" y="116.6">9</text>
<text x="342.9" y="118">26</text>
<text x="385.3" y="118">4</text>
<text x="389.8" y="116.6">22</text>
<text x="30.7" y="124.9">M0_IN24</text>
<text x="41.9" y="121.9">3</text>
<text x="45.4" y="120.1">SENSE1</text>
<text x="45.4" y="123.6">EN2</text>
<text x="65.3" y="120.1">SENSE2</text>
<text x="68.8" y="123.6">Vboot</text>
<text x="79.6" y="125.4">17</text>
<text x="79.6" y="121.9">18</text>
<text x="182.4" y="124.9">M1_IN2</text>
<text x="195.4" y="121.9">3</text>
<text x="195.4" y="125.4">4</text>
<text x="198.9" y="120.1">SENSE1</text>
<text x="198.9" y="123.6">EN2</text>
<text x="218.8" y="120.1">SENSE2</text>
<text x="222.3" y="123.6">Vboot</text>
<text x="233" y="125.4">17</text>
<text x="233" y="121.9">18</text>
<text x="323.5" y="123.1">M1_IN2</text>
<text x="336.4" y="123.6">10</text>
<text x="342.9" y="125.1">27</text>
<text x="385.3" y="125.1">0</text>
<text x="389.8" y="123.6">23</text>
<text x="23.6" y="128.4">M0_OUT2_P 5</text>
<text x="23.6" y="131.9">M0_OUT1_P 6</text>
<text x="45.4" y="127.2">IN2</text>
<text x="45.4" y="130.7">OUT2</text>
<text x="71.5" y="130.7">Vref</text>
<text x="72.3" y="127.2">Vcp</text>
<text x="79.6" y="128.9">16</text>
<text x="177.1" y="128.4">M1_OUT2_P 5</text>
<text x="177.1" y="131.9">M1_OUT1_P 6</text>
<text x="198.9" y="127.2">IN2</text>
<text x="198.9" y="130.7">OUT2</text>
<text x="225" y="130.7">Vref</text>
<text x="225.7" y="127.2">Vcp</text>
<text x="233" y="128.9">16</text>
<text x="323.5" y="130.2">M1_IN3</text>
<text x="336.4" y="130.7">11</text>
<text x="389.8" y="130.7">24</text>
<text x="30.7" y="135.5">M0_IN17</text>
<text x="45.4" y="134.2">OUT1</text>
<text x="45.4" y="137.8">IN1</text>
<text x="69.3" y="134.2">OUT3</text>
<text x="72.3" y="137.8">IN3</text>
<text x="79.6" y="136">14 M0_IN3</text>
<text x="79.6" y="132.5">15 M0_OUT3</text>
<text x="184.1" y="135.5">M1_IN17</text>
<text x="198.9" y="134.2">OUT1</text>
<text x="198.9" y="137.8">IN1</text>
<text x="222.7" y="134.2">OUT3</text>
<text x="225.8" y="137.8">IN3</text>
<text x="233" y="136">14 M1_IN3</text>
<text x="233" y="132.5">15 M1_OUT3</text>
<text x="324.2" y="137.2">M1_EN 12</text>
<text x="342.9" y="132.1">14</text>
<text x="385.3" y="132.1">2</text>
<text x="389.8" y="137.8">25 I_0</text>
<text x="41.9" y="139.5">8</text>
<text x="41.9" y="143.1">9</text>
<text x="45.4" y="141.3">EN1</text>
<text x="71.7" y="141.3">EN3</text>
<text x="79.6" y="143.1">12</text>
<text x="79.6" y="139.5">13</text>
<text x="195.4" y="139.5">8</text>
<text x="195.4" y="143.1">9</text>
<text x="198.9" y="141.3">EN1</text>
<text x="225.1" y="141.3">EN3</text>
<text x="233" y="143.1">12</text>
<text x="233" y="139.5">13</text>
<text x="342.9" y="139.2">12</text>
<text x="383.3" y="139.2">15</text>
<text x="45.4" y="144.8">Vs</text>
<text x="74.2" y="144.8">Vs</text>
<text x="198.9" y="144.8">Vs</text>
<text x="227.7" y="144.8">Vs</text>
<text x="336.4" y="144.8">13</text>
<text x="342.9" y="146.2">G</text>
<text x="383.3" y="146.2">13</text>
<text x="389.8" y="144.8">26 I_1</text>
<text x="7.8" y="161.9">M0_EN</text>
<text x="163" y="161.9">M1_EN</text>
<text x="251.8" y="183.6">6</text>
<text x="268.3" y="183.6">1 M0_OUT1_CS</text>
<text x="345.3" y="183.6">6</text>
<text x="361.8" y="183.6">1 M1_OUT1_CS</text>
<text x="36" y="191.9">M0_OUT1_N</text>
<text x="76.2" y="191.9">I_0</text>
<text x="76.2" y="188.4">I_1</text>
<text x="251.8" y="190.7">4</text>
<text x="251.8" y="187.1">5</text>
<text x="268.3" y="190.7">3</text>
<text x="345.3" y="190.7">4</text>
<text x="345.3" y="187.1">5</text>
<text x="361.8" y="190.7">3</text>
<text x="70.2" y="195.4">M0_EN</text>
<text x="151.4" y="195.4">RXD</text>
<text x="164.7" y="197.4">2</text>
<text x="173.7" y="197.4">1</text>
<text x="180.6" y="195.4">TXD</text>
<text x="36" y="199">M0_OUT2_N</text>
<text x="70.2" y="199">M1_EN</text>
<text x="164.7" y="200.9">4</text>
<text x="173.7" y="200.9">3</text>
<text x="272.3" y="202.5">M0_OUT1_P</text>
<text x="366" y="202.4">M1_OUT1_P</text>
<text x="36" y="206">M0_OUT3</text>
<text x="148.5" y="206.9">SDA_1</text>
<text x="164.7" y="204.4">6</text>
<text x="164.7" y="208">8</text>
<text x="173.7" y="204.4">5</text>
<text x="173.7" y="208">7</text>
<text x="180.6" y="206.7">SDA_0</text>
<text x="231.8" y="206.5">M0_OUT1_N</text>
<text x="325.2" y="206.5">M1_OUT1_N</text>
<text x="149.1" y="210.3">SCL_1</text>
<text x="153.8" y="213.8">I_1</text>
<text x="164.7" y="211.5">10</text>
<text x="164.7" y="215">12</text>
<text x="171.7" y="215">11</text>
<text x="173.7" y="211.5">9</text>
<text x="180.6" y="213.8">I_0</text>
<text x="180.6" y="210.3">SCL_0</text>
<text x="36" y="220.1">M1_OUT1_N</text>
<text x="70.9" y="218.4">SDA_0</text>
<text x="71.5" y="221.9">SCL_0</text>
<text x="164.7" y="218.5">14</text>
<text x="171.7" y="218.5">13</text>
<text x="36" y="227.2">M1_OUT2_N</text>
<text x="70.9" y="225.4">SDA_1</text>
<text x="164.7" y="222.1">16</text>
<text x="164.7" y="225.6">18</text>
<text x="171.7" y="222.1">15</text>
<text x="171.7" y="225.6">17</text>
<text x="251.8" y="227.7">5</text>
<text x="251.8" y="224.2">6</text>
<text x="268.3" y="224.2">1 M0_OUT2_CS</text>
<text x="345.3" y="227.7">5</text>
<text x="345.3" y="224.2">6</text>
<text x="361.8" y="224.2">1 M1_OUT2_CS</text>
<text x="71.5" y="229">SCL_1</text>
<text x="251.8" y="231.2">4</text>
<text x="268.3" y="231.2">3</text>
<text x="345.3" y="231.2">4</text>
<text x="361.8" y="231.2">3</text>
<text x="36" y="234.2">M1_OUT3</text>
<text x="268.8" y="243.1">M0_OUT2_N</text>
<text x="367.6" y="243.1">M1_OUT2_N</text>
<text x="235.9" y="247">M0_OUT2_P</text>
<text x="325.8" y="247">M1_OUT2_P</text>
</g>
</svg>
